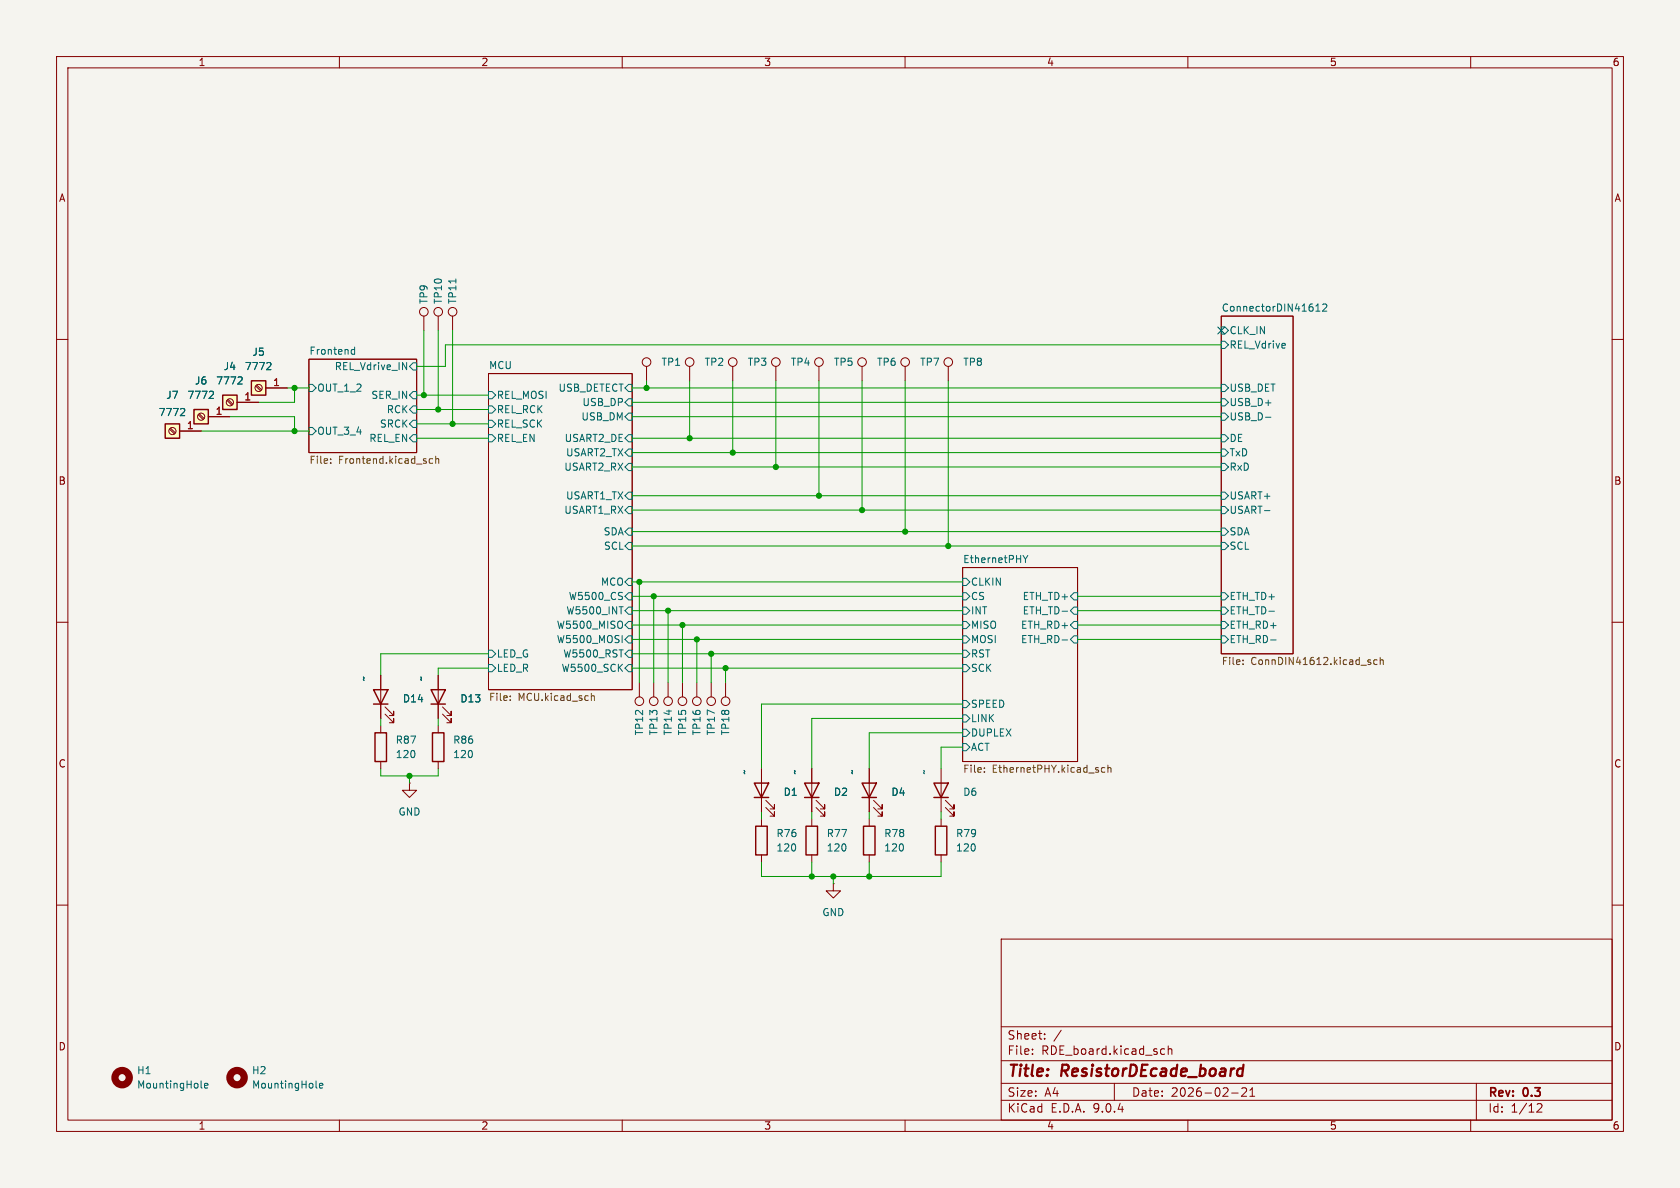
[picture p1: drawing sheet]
<svg xmlns="http://www.w3.org/2000/svg" width="297mm" height="210mm" viewBox="0 0 297 210" stroke-linecap="round" stroke-linejoin="round" font-family="sans-serif">
<path d="M0 0h297v210h-297z" fill="#f5f4ef" stroke="#f5f4ef" stroke-width=".18"/>
<g fill="none" stroke="#840000" stroke-width=".18">
<path d="M10 10h277v190h-277zM12 12h273v186h-273zM60 10v2M110 10v2M160 10v2M210 10v2M260 10v2M77.5 55.9v2.5M215.9 55.9h12.7v59.7h-12.7zM10 60h2M54.6 63.5h19.1v16.5h-19.1zM86.4 66h25.4v55.9h-25.4z"/>
<path d="M114.3 64.8v2.5M121.9 64.8v2.5M129.5 64.8v2.5M137.2 64.8v2.5M144.8 64.8v2.5M152.4 64.8v2.5M160 64.8v2.5M167.6 64.8v2.5M285 60h2M10 110h2M67.3 119.4v7.6M77.5 119.4v7.6"/>
<path d="M170.2 100.3h20.3v34.3h-20.3zM285 110h2M67.3 128.3v1.2M67.3 134.6v1.3M68.1 126.2l1.5 1.6v-.8v.8h-.8M68.1 125l1.5 1.5v-.8v.8h-.8M72.4 138.4v1.3h1.3l-1.3 1.3-1.3-1.3h1.3M72.4 138.4h.1M77.5 128.3v1.2M77.5 134.6v1.3M78.2 126.2l1.6 1.6v-.8v.8h-.8M78.2 125l1.6 1.5v-.8v.8h-.8"/>
<path d="M113 120.7v2.5M115.6 120.7v2.5M118.1 120.7v2.5M120.6 120.7v2.5M123.2 120.7v2.5M125.7 120.7v2.5M128.3 120.7v2.5M134.6 135.9v7.6M143.5 135.9v7.6M135.4 142.7l1.5 1.6v-.8v.8h-.8M135.4 141.5l1.5 1.5v-.8v.8h-.8M144.3 142.7l1.5 1.6v-.8v.8h-.8"/>
<path d="M144.3 141.5l1.5 1.5v-.8v.8h-.8M147.3 156.2v1.3h1.3l-1.3 1.3-1.3-1.3h1.3M147.3 156.2h.1M153.7 144.8v1.3M153.7 151.1v1.3M10 160h2M177 166h108v32h-108zM285 160h2M60 198v2M110 198v2M160 198v2M177 194.5h108"/>
<path d="M177 191.5h108M177 187.5h108M177 181.5h108M182.5 186.3v.1M182.5 185.5v.1M184.7 183.6v.1M184.7 182.8v.1M187.6 182.1l-1.3 2M197 191.5v3M205.5 185.4l.4 .1M205.9 186.3l-.4 .1M206.5 185.5l.2-.1 .4 .1 .1 .9"/>
<path d="M206.5 184.9v1.5M210 198v2M217.7 193.2h1.2M219.5 192.4l.6-.1 .2 .1 .1 .3-.9 1.1h.9M221 193.8h.8M221 192.7l.4-.4v1.5M260 198v2M261 191.5v6.5M271.7 195.2l.6-.1 .2 .1 .1 .3-.9 1.1h.9"/>
<circle cx="77.5" cy="55.1" r=".76"/>
<circle cx="114.3" cy="64" r=".76"/>
<circle cx="121.9" cy="64" r=".76"/>
<circle cx="129.5" cy="64" r=".76"/>
<circle cx="137.2" cy="64" r=".76"/>
<circle cx="144.8" cy="64" r=".76"/>
<circle cx="152.4" cy="64" r=".76"/>
<circle cx="160" cy="64" r=".76"/>
<circle cx="167.6" cy="64" r=".76"/>
<circle cx="113" cy="124" r=".76"/>
<circle cx="115.6" cy="124" r=".76"/>
<circle cx="118.1" cy="124" r=".76"/>
<circle cx="120.6" cy="124" r=".76"/>
<circle cx="123.2" cy="124" r=".76"/>
<circle cx="125.7" cy="124" r=".76"/>
<circle cx="128.3" cy="124" r=".76"/>
</g>
<path d="M219.2 188.9l.5 .1M219.6 190.1l-.2 .1M219.8 188.2l-.2 2" fill="none" stroke="#840000" stroke-width=".4"/>
<g fill="none" stroke="#006464" stroke-width=".18">
<path d="M215.9 57.8h.6l.7 .6-.7 .7h-.6zM232.6 55h.8M232.6 54.1l.4-.4v1.3M233.8 53.9l.5-.2 .3 .4-.8 .9h.8M54.6 67.9h.6l.7 .7-.7 .6h-.6zM54.6 75.6h.6l.7 .6-.7 .6h-.6zM62.1 62.5l.2 .1h.4M62.7 61.4v1.2M62.7 61.8h-.4l-.2 .1M71.2 64.1l.7 1.2v-1.2M73 71.8h.7v1.2h-.7l-.6-.6zM73 69.2h.7v1.3h-.7l-.6-.6z"/>
<path d="M73 74.3h.7v1.3h-.7l-.6-.7zM73 76.8h.7v1.3h-.7l-.6-.6zM73 64.1h.7v1.3h-.7l-.6-.6zM86.4 76.8h.6l.6 .7-.6 .6h-.6zM86.4 69.2h.6l.6 .7-.6 .6h-.6zM86.4 71.8h.6l.6 .6-.6 .6h-.6zM86.4 74.3h.6l.6 .6-.6 .7h-.6zM110.5 68.6l.6-.7h.7v1.3h-.7zM110.5 73.7l.6-.7h.7v1.3h-.7zM111.1 70.5h.7v1.3h-.7l-.6-.7zM111.1 76.8h.7v1.3h-.7l-.6-.6zM215.9 70.5h.6l.7 .6-.7 .7h-.6z"/>
<path d="M215.9 73h.6l.7 .7-.7 .6h-.6zM215.9 67.9h.6l.7 .7-.7 .6h-.6zM215.9 60.3h.6l.7 .7-.7 .6h-.6zM215.9 76.8h.6l.7 .7-.7 .6h-.6zM215.9 79.4h.6l.7 .6-.7 .6h-.6zM223.7 73.8h1M110.5 80l.6-.6h.7v1.2h-.7zM110.5 96.5l.6-.6h.7v1.3h-.7zM111.1 89.5h.7v1.3h-.7l-.6-.6zM111.1 87h.7v1.3h-.7l-.6-.7zM111.1 81.9h.7v1.3h-.7l-.6-.6zM111.1 93.3h.7v1.3h-.7l-.6-.6z"/>
<path d="M180.9 98.2l.4 .7M181.3 98.9v.6M181.7 98.2l-.4 .7M215.9 87h.6l.7 .6-.7 .7h-.6zM215.9 89.5h.6l.7 .7-.7 .6h-.6zM215.9 81.9h.6l.7 .7-.7 .6h-.6zM215.9 95.9h.6l.7 .6-.7 .7h-.6zM215.9 93.3h.6l.7 .7-.7 .6h-.6zM223.5 90.3h1M86.4 114.9h.6l.6 .7-.6 .6h-.6zM86.4 117.5h.6l.6 .6-.6 .6h-.6zM109.4 107.3h.8"/>
<path d="M109.5 118l.5 .7M109.9 104.7l.1 .1M110 110v.9M110 112.3v1.3M110 105.5v.4M110 117.4l-.7 .7M110.5 113l.6-.6h.7v1.3h-.7zM110.5 102.9l.6-.7h.7v1.3h-.7zM111.1 104.8h.7v1.2h-.7l-.6-.6zM111.1 107.3h.7v1.3h-.7l-.6-.6zM111.1 109.9h.7v1.2h-.7l-.6-.6zM111.1 114.9h.7v1.3h-.7l-.6-.6z"/>
<path d="M111.1 117.5h.7v1.2h-.7l-.6-.6zM170.2 104.8h.6l.6 .6-.6 .6h-.6zM170.2 107.3h.6l.6 .7-.6 .6h-.6zM170.2 109.9h.6l.6 .6-.6 .6h-.6zM170.2 112.4h.6l.6 .6-.6 .7h-.6zM170.2 114.9h.6l.6 .7-.6 .6h-.6zM170.2 117.5h.6l.6 .6-.6 .6h-.6zM170.2 102.2h.6l.6 .7-.6 .6h-.6zM187.8 113.1h.9M187.8 108h.9M189.2 110.5l.7-.6h.6v1.2h-.6zM189.9 112.4h.6v1.3h-.6l-.7-.7z"/>
<path d="M189.9 104.8h.6v1.2h-.6l-.7-.6zM189.9 107.3h.6v1.3h-.6l-.7-.6zM215.9 109.9h.6l.7 .6-.7 .6h-.6zM215.9 112.4h.6l.7 .6-.7 .7h-.6zM215.9 104.8h.6l.7 .6-.7 .6h-.6zM215.9 107.3h.6l.7 .7-.7 .6h-.6zM224.3 108h1M224.6 113.1h1M170.2 131.4h.6l.6 .7-.6 .6h-.6zM170.2 128.9h.6l.6 .6-.6 .7h-.6zM170.2 126.4h.6l.6 .6-.6 .6h-.6zM170.2 123.8h.6l.6 .7-.6 .6h-.6z"/>
<path d="M35.5 192.2l.2 .1M36.2 191.9l.6-.1-.1-.2-.4-.1-.1 .2v.6h.5M55.9 192.2l.2 .1M56.5 191.9l.6-.1-.1-.2-.3-.1-.2 .2v.6h.5"/>
</g>
<g fill="none" stroke="#725600" stroke-width=".18">
<path d="M58.5 81.8v.1M58.5 81.1v.2M76.5 81.1h-.4l-.2 .2 .1 .6h.5M77 81.2l.2-.1h.3l.1 .8M77 80.6v1.3M219.7 117.4v.1M219.7 116.7v.1M242 117.1h.3l.1 .2-.2 .2h-.3M242 116.6l.3 .1M243.5 116.7l-.4-.1-.2 .3 .1 .5h.5M244 116.8l.2-.2 .3 .1v.8M244 116.2v1.3"/>
<path d="M90.2 123.7v.1M90.2 123v.2M104.5 122.6v1.2M104.5 123.1l.2-.1h.3l.1 .8M174 136.4v.1M174 135.7v.2M195.3 135.7h-.3l-.3 .2 .1 .6h.5M195.9 135.8l.1-.1h.3l.1 .8M195.9 135.3v1.2"/>
</g>
<path d="M66 121.9h2.6l-1.3 2.6zM66 124.5h2.6M66.3 129.5h2v5.1h-2zM76.2 121.9h2.5l-1.2 2.6zM76.2 124.5h2.5M76.5 129.5h2v5.1h-2zM133.3 138.4h2.6l-1.3 2.6zM142.2 138.4h2.6l-1.3 2.6zM133.3 141h2.6M142.2 141h2.6M152.7 146.1h2v5h-2z" fill="none" stroke="#840000" stroke-width=".25"/>
<g fill="none" stroke="#840000" stroke-width="1.3">
<circle cx="21.6" cy="190.5" r="1.27"/>
<circle cx="41.9" cy="190.5" r="1.27"/>
</g>
<path d="M29.2 74.9h2.5v2.6h-2.5z" fill="#ffffc2"/>
<path d="M29.2 74.9h2.5v2.6h-2.5zM152.4 138.4h2.5l-1.2 2.6zM165.1 138.4h2.5l-1.2 2.6zM133.6 146.1h2v5h-2zM142.5 146.1h2v5h-2zM152.4 141h2.5M165.1 141h2.5M165.4 146.1h2v5h-2z" fill="none" stroke="#840000" stroke-width=".25"/>
<g fill="none" stroke="#840000" stroke-width=".18">
<path d="M30 75.9l.8 .8M30.1 75.7l.9 .8M31.7 76.2h3.9M153.7 135.9v7.6M166.4 135.9v7.6M134.6 144.8v1.3M134.6 151.1v1.3M143.5 144.8v1.3M143.5 151.1v1.3M154.4 142.7l1.6 1.6v-.8v.8h-.8M154.4 141.5l1.6 1.5v-.8v.8h-.8M166.4 144.8v1.3"/>
<path d="M166.4 151.1v1.3M167.1 142.7l1.6 1.6v-.8v.8h-.8M167.1 141.5l1.6 1.5v-.8v.8h-.8"/>
<circle cx="30.5" cy="76.2" r=".63"/>
</g>
<path d="M32.4 72.2l.3 .2-.1 .4-.7 .7h.8" fill="none" stroke="#006464" stroke-width=".18"/>
<path d="M34.3 72.4h2.5v2.5h-2.5z" fill="#ffffc2"/>
<path d="M34.3 72.4h2.5v2.5h-2.5z" fill="none" stroke="#840000" stroke-width=".25"/>
<g fill="none" stroke="#840000" stroke-width=".18">
<path d="M35.1 73.3l.8 .9M35.2 73.2l.9 .8M36.8 73.7h3.8"/>
<circle cx="35.6" cy="73.7" r=".63"/>
</g>
<path d="M37.5 69.2l.2 .2v.3l-.7 .7h.7" fill="none" stroke="#006464" stroke-width=".18"/>
<path d="M44.4 67.3h2.6v2.6h-2.6z" fill="#ffffc2"/>
<path d="M44.4 67.3h2.6v2.6h-2.6z" fill="none" stroke="#840000" stroke-width=".25"/>
<g fill="none" stroke="#840000" stroke-width=".18">
<path d="M45.2 68.2l.9 .9M45.4 68.1l.9 .8M47 68.6h3.8"/>
<circle cx="45.7" cy="68.6" r=".63"/>
</g>
<path d="M47.7 64.1l.2 .2-.1 .3-.7 .7h.8" fill="none" stroke="#006464" stroke-width=".18"/>
<path d="M39.4 69.9h2.5v2.5h-2.5z" fill="#ffffc2"/>
<path d="M39.4 69.9h2.5v2.5h-2.5z" fill="none" stroke="#840000" stroke-width=".25"/>
<g fill="none" stroke="#840000" stroke-width=".18">
<path d="M74.9 55.9v2.5M80 55.9v2.5M31.7 76.2h3.9M36.8 73.7h3.8M40.1 70.8l.9 .8M40.3 70.6l.9 .9M41.9 71.1h3.8M47 68.6h3.8M67.3 119.4v2.5M77.5 119.4v2.5M67.3 124.5v2.5M77.5 124.5v2.5"/>
<path d="M134.6 135.9v2.5M143.5 135.9v2.5M153.7 135.9v2.5M134.6 141v2.5M143.5 141v2.5M153.7 141v2.5"/>
<circle cx="74.9" cy="55.1" r=".76"/>
<circle cx="80" cy="55.1" r=".76"/>
<circle cx="40.6" cy="71.1" r=".63"/>
</g>
<path d="M80.6 49.3v.7M32.4 72.2l.3 .2-.1 .4-.7 .7h.8M37.5 69.2l.2 .2v.3l-.7 .7h.7M42.6 66.6l.2 .3v.3l-.8 .7h.8M47.7 64.1l.2 .2-.1 .3-.7 .7h.8" fill="none" stroke="#006464" stroke-width=".18"/>
<g fill="none" stroke="#009600" stroke-width=".18">
<path d="M74.9 58.4v11.5M77.5 58.4v14M80 58.4v16.5M35.6 76.2h19M40.6 73.7h11.5v2.5M50.8 68.6h3.8M52.1 68.6v2.5h-6.4M73.7 72.4h12.7M73.7 74.9h12.7M73.7 77.5h12.7M73.7 69.9h12.7M111.8 68.6h104.1"/>
<path d="M111.8 77.5h104.1M111.8 73.7h104.1M111.8 71.1h104.1M114.3 67.3v1.3M121.9 67.3v10.2M129.5 67.3v12.7M137.2 67.3v15.3M144.8 67.3v20.3M152.4 67.3v22.9M160 67.3v26.7M167.6 67.3v29.2M215.9 61h-137.2v3.8h-5"/>
<path d="M111.8 96.5h104.1M111.8 90.2h104.1M111.8 80h104.1M111.8 94h104.1M111.8 82.6h104.1M111.8 87.6h104.1M86.4 115.6h-19.1v3.8M86.4 118.1h-8.9v1.3M111.8 115.6h58.4M111.8 118.1h58.4M111.8 108h58.4M111.8 105.4h58.4"/>
<path d="M111.8 113h58.4M111.8 110.5h58.4M111.8 102.9h58.4M113 102.9v17.8M115.6 105.4v15.3M118.1 108v12.7M120.6 110.5v10.2M123.2 113v7.7M125.7 115.6v5.1M128.3 118.1v2.6M190.5 108h25.4M190.5 105.4h25.4"/>
<path d="M190.5 113h25.4M190.5 110.5h25.4M67.3 127v1.3M67.3 135.9v1.3h10.2v-1.3M72.4 137.2v1.2M77.5 127v1.3M170.2 127h-26.7v8.9M170.2 124.5h-35.6v11.4M170.2 129.5h-16.5v6.4M170.2 132.1h-3.8v3.8M134.6 143.5v1.3M134.6 152.4v2.5h31.8v-2.5"/>
<path d="M143.5 143.5v1.3M143.5 152.4v2.5M147.3 154.9v1.3M153.7 143.5v1.3M153.7 152.4v2.5M166.4 143.5v1.3"/>
</g>
<path d="M215.3 57.8l1.2 1.2M216.5 57.8l-1.2 1.2" fill="none" stroke="#000084" stroke-width=".18"/>
<g fill="#009600" stroke="#009600" stroke-width=".18">
<circle cx="120.6" cy="110.5" r=".46"/>
<circle cx="115.6" cy="105.4" r=".46"/>
<circle cx="113" cy="102.9" r=".46"/>
<circle cx="118.1" cy="108" r=".46"/>
<circle cx="123.2" cy="113" r=".46"/>
<circle cx="128.3" cy="118.1" r=".46"/>
<circle cx="125.7" cy="115.6" r=".46"/>
<circle cx="80" cy="74.9" r=".46"/>
<circle cx="77.5" cy="72.4" r=".46"/>
<circle cx="114.3" cy="68.6" r=".46"/>
<circle cx="72.4" cy="137.2" r=".46"/>
<circle cx="137.2" cy="82.6" r=".46"/>
<circle cx="144.8" cy="87.6" r=".46"/>
<circle cx="160" cy="94" r=".46"/>
<circle cx="152.4" cy="90.2" r=".46"/>
<circle cx="167.6" cy="96.5" r=".46"/>
<circle cx="129.5" cy="80" r=".46"/>
<circle cx="121.9" cy="77.5" r=".46"/>
<circle cx="153.7" cy="154.9" r=".46"/>
<circle cx="147.3" cy="154.9" r=".46"/>
<circle cx="143.5" cy="154.9" r=".46"/>
<circle cx="52.1" cy="68.6" r=".46"/>
<circle cx="52.1" cy="76.2" r=".46"/>
<circle cx="74.9" cy="69.9" r=".46"/>
</g>
<g font-size="2.8" fill="#840000">
<text x="178" y="190.9">Title:</text>
<text x="187.7" y="190.9">ResistorDEcade_board</text>
</g>
<g font-size="2.1" fill="#840000">
<text x="178" y="184">Sheet:</text>
<text x="178" y="186.7">File:</text>
<text x="184.1" y="186.7">RDE_board.kicad_sch</text>
<text x="178" y="196.9">KiCad</text>
<text x="178" y="194.1">Size:</text>
<text x="184.7" y="194.1">A4</text>
<text x="185.7" y="196.9">E.D.A.</text>
<text x="193.3" y="196.9">9.0.4</text>
<text x="200" y="194.1">Date:</text>
<text x="207" y="194.1">2026-02-21</text>
<text x="263" y="194.3">Rev:</text>
<text x="263" y="196.9">Id:</text>
<text x="267.1" y="196.9">1/12</text>
<text x="269.4" y="194.3">0.3</text>
</g>
<g font-size="1.8" fill="#840000">
<text x="35" y="11.9">1</text>
<text x="85" y="11.9">2</text>
<text x="135" y="11.9">3</text>
<text x="185" y="11.9">4</text>
<text x="235" y="11.9">5</text>
<text x="285" y="11.9">6</text>
<text x="10.3" y="35.9">A</text>
<text x="285.3" y="35.9">A</text>
<text x="10.3" y="85.9">B</text>
<text x="285.3" y="85.9">B</text>
<text x="10.3" y="135.9">C</text>
<text x="285.3" y="135.9">C</text>
<text x="10.3" y="185.9">D</text>
<text x="285.3" y="185.9">D</text>
<text x="35" y="199.9">1</text>
<text x="85" y="199.9">2</text>
<text x="135" y="199.9">3</text>
<text x="185" y="199.9">4</text>
<text x="235" y="199.9">5</text>
<text x="285" y="199.9">6</text>
</g>
<g font-size="1.8" fill="#006464">
<text x="75.8" y="53.8" transform="rotate(-90 75.8 53.8)">TP9</text>
<text x="78.3" y="53.8" transform="rotate(-90 78.3 53.8)">TP10</text>
<text x="80.9" y="53.8" transform="rotate(-90 80.9 53.8)">TP11</text>
<text x="215.9" y="55.2">ConnectorDIN41612</text>
<text x="217.3" y="59.3">CLK_IN</text>
<text x="39.4" y="65.6">J4</text>
<text x="43.2" y="65.6">7772</text>
<text x="44.5" y="63.1">J5</text>
<text x="54.6" y="62.8">Frontend</text>
<text x="59.1" y="65.6">REL_Vdrive_IN</text>
<text x="86.4" y="65.3">MCU</text>
<text x="116.8" y="64.9">TP1</text>
<text x="124.5" y="64.9">TP2</text>
<text x="132.1" y="64.9">TP3</text>
<text x="139.7" y="64.9">TP4</text>
<text x="147.3" y="64.9">TP5</text>
<text x="154.9" y="64.9">TP6</text>
<text x="162.6" y="64.9">TP7</text>
<text x="170.2" y="64.9">TP8</text>
<text x="217.3" y="61.8">REL_Vdrive</text>
<text x="29.3" y="70.7">J7</text>
<text x="33" y="70.7">7772</text>
<text x="34.4" y="68.2">J6</text>
<text x="38.1" y="68.2">7772</text>
<text x="56" y="69.4">OUT_1_2</text>
<text x="65.6" y="70.7">SER_IN</text>
<text x="87.7" y="70.7">REL_MOSI</text>
<text x="98.6" y="69.4">USB_DETECT</text>
<text x="102.9" y="72">USB_DP</text>
<text x="217.3" y="72">USB_D+</text>
<text x="217.3" y="69.4">USB_DET</text>
<text x="28" y="73.8">7772</text>
<text x="56" y="77.1">OUT_3_4</text>
<text x="67.1" y="75.8">SRCK</text>
<text x="68.3" y="73.3">RCK</text>
<text x="87.7" y="73.3">REL_RCK</text>
<text x="87.7" y="75.8">REL_SCK</text>
<text x="102.7" y="74.5">USB_DM</text>
<text x="217.3" y="74.5">USB_D-</text>
<text x="65.2" y="78.3">REL_EN</text>
<text x="87.7" y="78.3">REL_EN</text>
<text x="99.7" y="83.4">USART2_RX</text>
<text x="99.7" y="78.3">USART2_DE</text>
<text x="100" y="80.9">USART2_TX</text>
<text x="217.3" y="78.3">DE</text>
<text x="217.3" y="83.4">RxD</text>
<text x="217.3" y="80.9">TxD</text>
<text x="100" y="88.5">USART1_TX</text>
<text x="217.3" y="88.5">USART+</text>
<text x="99.7" y="91">USART1_RX</text>
<text x="106.6" y="94.8">SDA</text>
<text x="217.3" y="91">USART-</text>
<text x="217.3" y="94.8">SDA</text>
<text x="106.7" y="97.4">SCL</text>
<text x="170.2" y="99.6">EthernetPHY</text>
<text x="217.3" y="97.4">SCL</text>
<text x="100.4" y="106.3">W5500_CS</text>
<text x="106.1" y="103.7">MCO</text>
<text x="171.6" y="106.3">CS</text>
<text x="171.6" y="103.7">CLKIN</text>
<text x="180.7" y="106.3">ETH_TD+</text>
<text x="217.3" y="106.3">ETH_TD+</text>
<text x="98.3" y="111.4">W5500_MISO</text>
<text x="98.3" y="113.9">W5500_MOSI</text>
<text x="100" y="108.8">W5500_INT</text>
<text x="171.6" y="108.8">INT</text>
<text x="171.6" y="111.4">MISO</text>
<text x="171.6" y="113.9">MOSI</text>
<text x="180.4" y="111.4">ETH_RD+</text>
<text x="180.4" y="113.9">ETH_RD-</text>
<text x="180.7" y="108.8">ETH_TD-</text>
<text x="217.3" y="111.4">ETH_RD+</text>
<text x="217.3" y="113.9">ETH_RD-</text>
<text x="217.3" y="108.8">ETH_TD-</text>
<text x="87.7" y="116.4">LED_G</text>
<text x="87.7" y="119">LED_R</text>
<text x="99.2" y="119">W5500_SCK</text>
<text x="99.5" y="116.4">W5500_RST</text>
<text x="171.6" y="116.4">RST</text>
<text x="171.6" y="119">SCK</text>
<text x="65.1" y="120.5" transform="rotate(-90 65.1 120.5)">~</text>
<text x="71.1" y="124.4">D14</text>
<text x="75.3" y="120.5" transform="rotate(-90 75.3 120.5)">~</text>
<text x="81.3" y="124.4">D13</text>
<text x="171.6" y="125.3">SPEED</text>
<text x="69.9" y="131.7">R87</text>
<text x="80" y="131.7">R86</text>
<text x="113.9" y="130.1" transform="rotate(-90 113.9 130.1)">TP12</text>
<text x="116.4" y="130.1" transform="rotate(-90 116.4 130.1)">TP13</text>
<text x="119" y="130.1" transform="rotate(-90 119 130.1)">TP14</text>
<text x="121.5" y="130.1" transform="rotate(-90 121.5 130.1)">TP15</text>
<text x="124.1" y="130.1" transform="rotate(-90 124.1 130.1)">TP16</text>
<text x="126.6" y="130.1" transform="rotate(-90 126.6 130.1)">TP17</text>
<text x="129.1" y="130.1" transform="rotate(-90 129.1 130.1)">TP18</text>
<text x="171.6" y="130.4">DUPLEX</text>
<text x="171.6" y="127.9">LINK</text>
<text x="69.9" y="134.2">120</text>
<text x="80" y="134.2">120</text>
<text x="132.4" y="137" transform="rotate(-90 132.4 137)">~</text>
<text x="141.3" y="137" transform="rotate(-90 141.3 137)">~</text>
<text x="151.5" y="137" transform="rotate(-90 151.5 137)">~</text>
<text x="164.2" y="137" transform="rotate(-90 164.2 137)">~</text>
<text x="171.6" y="132.9">ACT</text>
<text x="138.4" y="140.9">D1</text>
<text x="147.3" y="140.9">D2</text>
<text x="157.5" y="140.9">D4</text>
<text x="170.2" y="140.9">D6</text>
<text x="70.4" y="144.4">GND</text>
<text x="137.2" y="148.2">R76</text>
<text x="146.1" y="148.2">R77</text>
<text x="156.2" y="148.2">R78</text>
<text x="168.9" y="148.2">R79</text>
<text x="137.2" y="150.7">120</text>
<text x="146.1" y="150.7">120</text>
<text x="156.2" y="150.7">120</text>
<text x="168.9" y="150.7">120</text>
<text x="145.3" y="162.2">GND</text>
<text x="24.1" y="190.1">H1</text>
<text x="44.5" y="190.1">H2</text>
<text x="24.1" y="192.6">MountingHole</text>
<text x="44.5" y="192.6">MountingHole</text>
</g>
<g font-size="1.8" fill="#a90000">
<text x="43.1" y="70.9">1</text>
<text x="48.2" y="68.3">1</text>
<text x="32.9" y="75.9">1</text>
<text x="38" y="73.4">1</text>
</g>
<g font-size="1.8" fill="#725600">
<text x="54.6" y="82.3">File:</text>
<text x="59.8" y="82.3">Frontend.kicad_sch</text>
<text x="215.9" y="117.9">File:</text>
<text x="221.1" y="117.9">ConnDIN41612.kicad_sch</text>
<text x="86.4" y="124.2">File:</text>
<text x="91.6" y="124.2">MCU.kicad_sch</text>
<text x="170.2" y="136.9">File:</text>
<text x="175.4" y="136.9">EthernetPHY.kicad_sch</text>
</g>
</svg>
